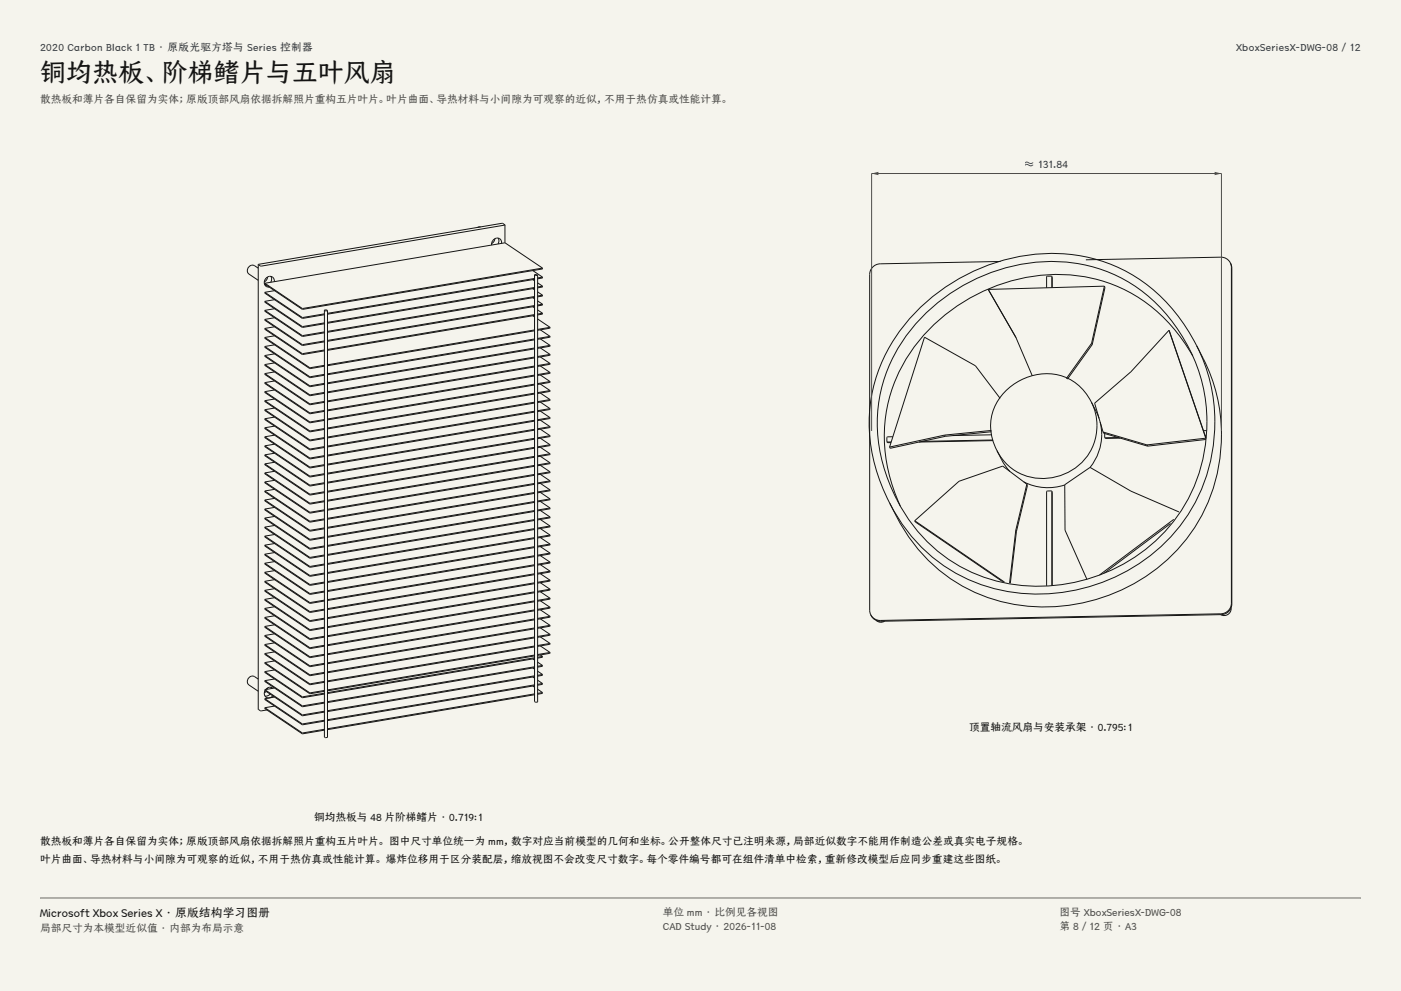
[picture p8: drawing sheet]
<svg xmlns="http://www.w3.org/2000/svg" width="420mm" height="297mm" viewBox="0 0 420 297" stroke-linecap="round" stroke-linejoin="round" font-family="sans-serif">
<g fill="#f5f4ed">
<path d="M0 0h420v297h-420z"/>
<path d="M12 12h396v275h-396z"/>
</g>
<g fill="none" stroke="#141413" stroke-width=".3">
<path d="M77.4 79.3h.1M77.4 79.3v133.3M144.1 68l-.9 .2M148.3 71.5l-.1 .7-.8 .8M149.4 71.4l.2 .6-.3 1.1M150.4 72.9a1.45 1.45 0 0 0-1.3-1.6 1.45 1.45 0 0 0-1.6 1.2l-.1 .9M151.4 67.4l-.9-.5-73.1 12.4M151.4 67.4h.1M151.4 67.4l-73.1 12.4-.9-.5M151.4 67.4v5.4M151.4 72.8l-71.9 12.1M151.4 72.8l11.2 7.5"/>
<path d="M300 78.4l-36.1 .7a3.2 3.2 0 0 0-3.2 3.1v100.7l.4 1.4M325.5 77.9l40.5-.8 1.7 .4 1.1 1.2M368.8 78.7l.4 1.4v100.7a3.2 3.2 0 0 1-3.2 3.2l-102.1 1.9-1.7-.4-1.1-1.2M368.8 78.7l.5 1.7v100.6a3.2 3.2 0 0 1-3.2 3.2l-102.1 2-1.7-.4-.8-.8-.4-.7M77.4 80.4l-1.1-.8a1.53 1.53 0 0 0-1.9 .6 1.53 1.53 0 0 0 .2 1.9l2.8 1.9M79.4 98.4l11.2 7.6 6.7-1.1M79.4 95.7l11.2 7.6 6.7-1.1M79.4 93.3h.1M79.4 90.6h.1M79.4 87.9l11.2 7.5 6.7-1.1M79.4 84.9v.3M79.4 87.6v.3"/>
<path d="M79.4 90.3v.3M79.4 93v.3M79.4 95.7v.3M79.4 98.4v.3M79.4 98.7h.1M79.4 98.7l11.2 7.5 6.7-1.1M79.4 96h.1M79.4 96l11.2 7.5 6.7-1.1M79.4 93l11.2 7.6 6.7-1.1M79.4 93.3l11.2 7.5 6.7-1.1M79.4 90.3l11.2 7.6 6.7-1.1M79.4 90.6l11.2 7.5 6.7-1.1"/>
<path d="M79.4 87.6l11.2 7.6 6.7-1.1M79.4 87.9h.1M79.4 85.1v.1M79.4 85.5h.5M79.5 98.4h-.1M79.5 95.7h-.1M79.5 93h-.1M79.5 90.3h-.1M79.5 87.6h-.1M79.5 84.9h-.1M80.2 83l-.4 1-.6 .5M81.2 82.8l.2 .7-.2 1.1"/>
<path d="M82.2 84.4a1.43 1.43 0 0 0-1.1-1.6 1.43 1.43 0 0 0-1.7 1.1 1.38 1.38 0 0 0 0 1.5 1.38 1.38 0 0 0 1.3 .6M82.3 97.9l-2.8 .5M82.3 95.2l-2.8 .5M82.3 92.5l-2.8 .5M82.3 89.8l-2.8 .5M82.3 87.1l-2.8 .5M97.3 93l.5-.1 .4 .2M97.3 93h.1M97.3 93v127.9M97.3 93l.3 .2 .6-.1M98.2 93.1h.1M98.2 93.1v127.9"/>
<path d="M159.7 94.6l.5 .4M159.7 91.9l.5 .4M159.7 89.2l.5 .4M159.7 86.5l.5 .4M159.7 83.8l.5 .3M159.7 81.1l2.9 1.9M160.2 82.4l.6-.1 .4 .2M160.2 82.4h.1M160.2 82.4v127.8M160.2 98.9l-62 10.4M160.2 99.1l-62 10.5M160.2 94.3l-62 10.4"/>
<path d="M160.2 94.5l-62 10.5M160.2 91.6l-62 10.4M160.2 91.8l-62 10.5M160.2 88.9l-62 10.4M160.2 89.1l-62 10.5M160.2 86.2l-62 10.4M160.2 86.4l-62 10.5M160.2 83.5l-62 10.4M160.2 83.7l-62 10.5M160.3 82.4l.3 .2 .6-.1M161.2 82.5v127.9M161.2 95.6l3.6 2.5"/>
<path d="M161.2 92.9l1.4 1M161.2 90.2l1.4 .9M161.2 87.5l1.4 .9M161.2 84.8l1.4 .9M162 98.8l2.8 2M162.6 93.9h.1M162.6 94.1h.1M162.6 91.1v.1M162.6 91.4h.1M162.6 88.4v.1M162.6 88.7h.1M162.6 85.7h.1"/>
<path d="M162.6 86h.1M162.6 83h.1M162.6 83.3h.1M162.6 80.3h.1M162.6 80.6h.1M162.6 93.9l-1.4 .2M162.6 94.1l-1.4 .3M162.6 91.2l-1.4 .2M162.6 91.4l-1.4 .3M162.6 88.5l-1.4 .2M162.6 88.7l-1.4 .3M162.6 85.7l-1.4 .3"/>
<path d="M162.6 86l-1.4 .3M162.6 83l-1.4 .3M162.6 83.3l-1.4 .3M162.6 80.3l-71.9 12.2-11.3-7.6M162.6 80.6l-71.9 12.1-11.3-7.5M162.6 80.3v.3M162.6 83v.3M162.6 85.7v.3M162.6 88.5v.2M162.6 91.2v.2M162.6 93.9v.2M164.8 98.1h.1"/>
<path d="M164.8 98.3h.1M164.9 98.1l-3.7 .6M164.9 98.3l-3.7 .7M164.9 98.1v.2M276.1 95.4a54.9 54.9 0 0 1 44.4-16.8 44.3 44.3 0 0 1 32.2 19.5l3.9 6.6a48.7 48.7 0 0 1-32.6 69.4 47.6 47.6 0 0 1-52-19.1 48.8 48.8 0 0 1-7.8-38.6 46.8 46.8 0 0 1 11.9-21zM296.3 86.7l.2 .4M296.3 86.7l8.3 14.5M315.3 82.9h-1.5v3.3M315.3 82.9v3.3M315.3 82.9l.1 3.3M331.1 85.8l.2 .3-3.9 17.2M331.1 85.8l-3.9 17.1"/>
<path d="M331.1 85.8l-34.8 .9M350.4 99l11.2 32.3M350.4 99l11.1 32.3M350.4 99l-11.4 12.4-10.8 9.4 2.5 8.7M79.4 114.9h.1M79.4 112.2l13.5 9.1 4.4-.7M79.4 109.5l13.5 9.1 4.4-.7M79.4 106.6h.1M79.4 103.9h.1M79.4 101.1v.1M79.4 101.1v.3M79.4 103.9v.2"/>
<path d="M79.4 106.6v.2M79.4 109.3v.2M79.4 112v.2M79.4 114.7v.2M79.4 117.4v.2M79.4 117.4l13.5 9 4.4-.7M79.4 117.6h.1M79.4 117.7l13.5 9 4.4-.7M79.4 114.7l13.5 9 4.4-.7M79.4 114.9l13.5 9.1 4.4-.7M79.4 112l13.5 9 4.4-.7M79.4 112.2h.1"/>
<path d="M79.4 109.3l13.5 9 4.4-.7M79.4 109.5h.1M79.4 106.6l13.5 9 4.4-.7M79.4 106.8h.1M79.4 106.8l13.5 9.1 4.4-.7M79.4 103.9l13.5 9 4.4-.7M79.4 104.1h.1M79.4 104.1l13.5 9.1 4.4-.7M79.4 101.2l13.5 9 4.4-.7M79.4 101.4h.1M79.4 101.4l13.5 9.1 4.4-.8M79.5 117.4h-.1"/>
<path d="M79.5 114.7h-.1M79.5 111.9l-.1 .1M79.5 109.2l-.1 .1M82.3 106.1l-2.9 .5M82.3 103.3l-2.9 .6M82.3 100.6l-2.9 .5M82.3 119.6l-2.8 .5M82.3 116.9l-2.8 .5M82.3 114.2l-2.8 .5M82.3 111.5l-2.8 .4M82.3 108.8l-2.8 .4M160.2 117.8l-62 10.5"/>
<path d="M160.2 118.1l-62 10.4M160.2 115.1l-62 10.5M160.2 115.4l-62 10.4M160.2 112.4l-62 10.5M160.2 112.7l-62 10.4M160.2 109.7l-62 10.5M160.2 110l-62 10.4M160.2 107l-62 10.5M160.2 107.3l-62 10.4M160.2 104.3l-62 10.4M160.2 104.6l-62 10.4M160.2 101.6l-62 10.4"/>
<path d="M160.2 101.8l-62 10.5M162 115.1l2.9 1.9M162 117.8l2.8 1.9M162 112.4l2.8 1.9M162 109.7l2.8 1.9M162 107l2.8 1.9M162 104.3l2.8 1.9M162 101.6l2.8 1.9M164.8 119.7h.1M164.8 120h.1M164.8 117.3h.1M164.8 114.3h.1"/>
<path d="M164.8 114.6h.1M164.8 111.6h.1M164.8 111.9h.1M164.8 108.9h.1M164.8 109.2h.1M164.8 106.2h.1M164.8 106.5h.1M164.8 103.5h.1M164.8 103.7l.1 .1M164.8 100.8h.1M164.8 101l.1 .1M164.9 119.7l-3.7 .7"/>
<path d="M164.9 120l-3.7 .6M164.9 117l-3.7 .7M164.9 117.3l-3.7 .6M164.9 114.3l-3.7 .7M164.9 114.6l-3.7 .6M164.9 111.6l-3.7 .7M164.9 111.9l-3.7 .6M164.9 108.9l-3.7 .7M164.9 109.2l-3.7 .6M164.9 106.2l-3.7 .6M164.9 106.5l-3.7 .6M164.9 103.5l-3.7 .6"/>
<path d="M164.9 103.8l-3.7 .6M164.9 100.8l-3.7 .6M164.9 101.1l-3.7 .6M164.9 100.8v.3M164.9 103.5v.3M164.9 106.2v.3M164.9 108.9v.3M164.9 111.6v.3M164.9 114.3v.3M164.9 117v.3M164.9 119.7v.3M299.8 119.4l-7.4-9.8-15.2-8.5-10.5 32.9"/>
<path d="M304.5 101l5 11.6M327.2 102.9l.2 .4M327.2 102.9l-7.5 10.6M327.4 103.3l-7.4 10.3M357.6 106.7a46 46 0 0 0-36-24.2 54.1 54.1 0 0 0-50.4 25.8 44.7 44.7 0 0 0-3.9 36.4l2.6 6.9M358.8 103.7a51 51 0 0 1-34.2 72.7 49.9 49.9 0 0 1-54.6-20l-3.3-5.6M358.8 103.7a48.3 48.3 0 0 0-31.7-26.4 56.4 56.4 0 0 0-52.8 16.5 46.9 46.9 0 0 0-10.8 49.6l3.2 7.4M358.8 103.7a51.4 51.4 0 0 1-8.3 63.5 54 54 0 0 1-61.4 8.8 49 49 0 0 1-20.4-21.3l-2-3.9M79.4 139.3h.1M79.4 136.6l13.5 9 4.4-.7M79.4 133.9l13.5 9 4.4-.7M79.4 130.9h.1"/>
<path d="M79.4 128.2h.1M79.4 125.5h.1M79.4 122.8l13.5 9.1 4.4-.8M79.4 120.1l13.5 9 4.4-.7M79.4 120.1v.2M79.4 122.8v.3M79.4 125.5v.3M79.4 128.2v.3M79.4 130.9v.3M79.4 133.6v.3M79.4 136.3v.3M79.4 139v.3"/>
<path d="M79.4 139.1l13.5 9 4.4-.7M79.4 139.3l13.5 9 4.4-.7M79.4 136.3l13.5 9.1 4.4-.7M79.4 136.6h.1M79.4 133.6l13.5 9.1 4.4-.7M79.4 133.9h.1M79.4 130.9l13.5 9.1 4.4-.7M79.4 131.2h.1M79.4 131.2l13.5 9 4.4-.7M79.4 128.2l13.5 9.1 4.4-.7M79.4 128.5h.1M79.4 128.5l13.5 9 4.4-.7"/>
<path d="M79.4 125.5l13.5 9.1 4.4-.7M79.4 125.7v.1M79.4 125.8l13.5 9 4.4-.7M79.4 123v.1M79.4 123.1l13.5 9 4.4-.7M79.4 120.3h.1M79.4 120.4l13.5 9 4.4-.7M79.5 139h-.1M79.5 136.3h-.1M79.5 133.6h-.1M79.5 122.8h-.1M79.5 120.1h-.1"/>
<path d="M82.3 130.4l-2.9 .5M82.3 127.7l-2.9 .5M82.3 125l-2.9 .5M82.3 138.5l-2.8 .5M82.3 135.8l-2.8 .5M82.3 133.1l-2.8 .5M82.3 122.3l-2.8 .5M160.2 139.5l-62 10.4M160.2 139.7l-62 10.5M160.2 136.8l-62 10.4M160.2 137l-62 10.5M160.2 134.1l-62 10.4"/>
<path d="M160.2 134.3l-62 10.5M160.2 131.4l-62 10.4M160.2 131.6l-62 10.5M160.2 128.7l-62 10.4M160.2 128.9l-62 10.5M160.2 125.9l-62 10.5M160.2 126.2l-62 10.5M160.2 123.2l-62 10.5M160.2 123.5l-62 10.5M160.2 120.5l-62 10.5M160.2 120.8l-62 10.4M162 139.4l2.9 2"/>
<path d="M162 136.7l2.8 2M162 134l2.8 2M162 131.3l2.8 2M162 128.6l2.8 2M162 125.9l2.8 1.9M162 123.2l2.8 1.9M162 120.5l2.8 1.9M164.8 138.7h.1M164.8 138.9h.1M164.8 136h.1M164.8 136.2h.1M164.8 133.3h.1"/>
<path d="M164.8 133.5h.1M164.8 130.6h.1M164.8 130.8h.1M164.8 127.8l.1 .1M164.8 128.1h.1M164.8 125.1l.1 .1M164.8 125.4h.1M164.8 122.4h.1M164.8 122.7h.1M164.9 138.7l-3.7 .6M164.9 138.9l-3.7 .7M164.9 136l-3.7 .6"/>
<path d="M164.9 136.2l-3.7 .7M164.9 133.3l-3.7 .6M164.9 133.5l-3.7 .7M164.9 130.6l-3.7 .6M164.9 130.8l-3.7 .7M164.9 127.9l-3.7 .6M164.9 128.1l-3.7 .7M164.9 125.2l-3.7 .6M164.9 125.4l-3.7 .6M164.9 122.4l-3.7 .7M164.9 122.7l-3.7 .6M164.9 122.4v.3"/>
<path d="M164.9 125.2v.2M164.9 127.9v.2M164.9 130.6v.2M164.9 133.3v.2M164.9 136v.2M164.9 138.7v.2M265.9 132.4l1.3 .1M265.9 132.4l.3 .3 .9-.1M267.7 130.9l-1.8 .1v1.4M283.2 130.4l.2 .4M283.2 130.4l-16.5 3.6M283.4 130.8l-16.5 3.6-.2-.4"/>
<path d="M297.2 129l-14 1.4M297.2 129.4l-13.8 1.4M297.4 130.3l-11.7 .2M297.7 131.9l-21.3 .4M297.7 132l-22.2 .5M298.9 135l2 3.9 1.8 2.4M327.2 120.5a15.8 15.8 0 0 1-14.9 22.9 15 15 0 0 1-13.4-8.4M327.2 120.5a15.1 15.1 0 0 0-21.3-6.5 15.1 15.1 0 0 0-7 21M327.2 120.5l2.3 4.9M329.8 126.5a15.6 15.6 0 0 1-3 13.6M330.7 129.5l.2 .3 13.1 3.9M330.7 129.5l13.1 3.8"/>
<path d="M331.2 129.9v1.2M331.2 131.1h4.1M331.2 131.1l.3 .3 4.3-.1M343.8 133.3l.2 .4M361.5 131.3v.1M361.5 131.3l-17.7 2M361.5 131.7l-17.5 2M361.6 130.8h-.2M361.6 130.6h-.3M361.7 129.1h-.9M79.4 158.2l13.5 9.1 4.4-.7M79.4 155.3h.1"/>
<path d="M79.4 152.6h.1M79.4 149.9h.1M79.4 147.2l13.5 9 4.4-.7M79.4 144.5l13.5 9 4.4-.7M79.4 141.7v.3M79.4 144.5v.2M79.4 147.2v.2M79.4 149.9v.2M79.4 152.6v.2M79.4 155.3v.2M79.4 158v.2M79.4 158l13.5 9 4.4-.7"/>
<path d="M79.4 158.2h.1M79.4 155.3l13.5 9 4.4-.7M79.4 155.5h.1M79.4 155.5l13.5 9.1 4.4-.7M79.4 152.6l13.5 9 4.4-.7M79.4 152.8h.1M79.4 152.8l13.5 9.1 4.4-.7M79.4 149.9l13.5 9 4.4-.7M79.4 150.1h.1M79.4 150.1l13.5 9.1 4.4-.7M79.4 147.4h.1M79.4 147.4l13.5 9.1 4.4-.7"/>
<path d="M79.4 144.7h.1M79.4 144.7l13.5 9.1 4.4-.7M79.4 141.8l13.5 9 4.4-.7M79.4 142h.1M79.4 142l13.5 9.1 4.4-.8M79.5 158h-.1M79.5 147.1l-.1 .1M79.5 144.4l-.1 .1M79.5 141.7h-.1M82.3 154.8l-2.9 .5M82.3 152.1l-2.9 .5M82.3 149.4l-2.9 .5"/>
<path d="M82.3 157.5l-2.8 .5M82.3 146.7l-2.8 .4M82.3 143.9l-2.8 .5M82.3 141.2l-2.8 .5M160.2 158.4l-62 10.5M160.2 158.7l-62 10.4M160.2 155.7l-62 10.5M160.2 156l-62 10.4M160.2 153l-62 10.5M160.2 153.3l-62 10.4M160.2 150.3l-62 10.5M160.2 150.6l-62 10.4"/>
<path d="M160.2 147.6l-62 10.5M160.2 147.9l-62 10.4M160.2 144.9l-62 10.4M160.2 145.2l-62 10.4M160.2 142.2l-62 10.4M160.2 142.4l-62 10.5M162 158.4l2.8 1.9M162 155.7l2.8 1.9M162 153l2.8 1.9M162 150.3l2.8 1.9M162 147.6l2.8 1.9M162 144.9l2.8 1.9"/>
<path d="M162 142.2l2.8 1.9M164.8 157.6h.1M164.8 157.9h.1M164.8 154.9h.1M164.8 155.2h.1M164.8 152.2h.1M164.8 152.5h.1M164.8 149.5h.1M164.8 149.8h.1M164.8 146.8h.1M164.8 147.1h.1M164.8 144.1h.1"/>
<path d="M164.8 144.3l.1 .1M164.8 141.6l.1 .1M164.9 157.6l-3.7 .7M164.9 157.9l-3.7 .6M164.9 154.9l-3.7 .7M164.9 155.2l-3.7 .6M164.9 152.2l-3.7 .7M164.9 152.5l-3.7 .6M164.9 149.5l-3.7 .7M164.9 149.8l-3.7 .6M164.9 146.8l-3.7 .6M164.9 147.1l-3.7 .6"/>
<path d="M164.9 144.1l-3.7 .6M164.9 144.4l-3.7 .6M164.9 141.4l-3.7 .6M164.9 141.7l-3.7 .6M164.9 141.4v.3M164.9 144.1v.3M164.9 146.8v.3M164.9 149.5v.3M164.9 152.2v.3M164.9 154.9v.3M164.9 157.6v.3M274.2 156.1l.2 .3 26.2 17.9"/>
<path d="M274.2 156.1l26.9 18.4M304.5 158.9l.2 .4M304.5 158.9l-1.9 15.9M304.7 159.3l-1.8 15.5M306.9 144.4a16 16 0 0 0 12.3 .9M307.8 145.1l-7.2-5.4-13.1 4.5-13.3 11.9M307.8 145.1l.2 .4-3.3 13.8M307.8 145.1l-3.3 13.8M315.3 147.3l-1.3-.2-.2 .3v28.2M315.3 147.3v28.2M315.3 147.3l.1 28.2M326.8 140.1l-7.6 5.2 .1 13.6 6.5 14.7"/>
<path d="M326.8 140.1l12.2 7.1 14.5 6.2M350.9 156.9l-19.8 14.8M351.9 155.7l-22.3 16.6M79.4 176.9h.1M79.4 174.2h.1M79.4 171.5h.1M79.4 168.8l13.5 9.1 4.4-.7M79.4 163.7h.1M79.4 160.9l13.5 9.1 4.4-.7M79.4 160.7v.2M79.4 163.4v.3M79.4 166.1v.3"/>
<path d="M79.4 168.8v.3M79.4 171.5v.3M79.4 174.2v.3M79.4 176.9v.3M79.4 179.6v.3M79.4 179.6l13.5 9.1 4.4-.7M79.4 179.9h.1M79.4 179.9l13.5 9 4.4-.7M79.4 176.9l13.5 9.1 4.4-.7M79.4 177.2h.1M79.4 177.2l13.5 9 4.4-.7M79.4 174.2l13.5 9.1 4.4-.7"/>
<path d="M79.4 174.5h.1M79.4 174.5l13.5 9 4.4-.7M79.4 171.5l13.5 9.1 4.4-.7M79.4 171.8h.1M79.4 171.8l13.5 9 4.4-.7M79.4 169.1h.1M79.4 169.1l13.5 9 4.4-.7M79.4 166.1l13.5 9.1 4.4-.7M79.4 166.3v.1M79.4 166.4l13.5 9 4.4-.7M79.4 163.4l13.5 9.1 4.4-.8M79.4 163.6v.1"/>
<path d="M79.4 163.7l13.5 9 4.4-.7M79.4 160.7l13.5 9 4.4-.7M79.4 160.9h.1M79.5 179.6h-.1M79.5 168.8h-.1M79.5 166.1h-.1M79.5 163.4h-.1M79.5 160.7h-.1M82.3 176.4l-2.9 .5M82.3 173.7l-2.9 .5M82.3 171l-2.9 .5M82.3 179.1l-2.8 .5"/>
<path d="M82.3 168.3l-2.8 .5M82.3 165.6l-2.8 .5M82.3 162.9l-2.8 .5M82.3 160.2l-2.8 .5M160.2 177.4l-62 10.4M160.2 177.6l-62 10.5M160.2 174.7l-62 10.4M160.2 174.9l-62 10.5M160.2 172l-62 10.4M160.2 172.2l-62 10.5M160.2 169.3l-62 10.4M160.2 169.5l-62 10.5"/>
<path d="M160.2 166.5l-62 10.5M160.2 166.8l-62 10.5M160.2 163.8l-62 10.5M160.2 164.1l-62 10.5M160.2 161.1l-62 10.5M160.2 161.4l-62 10.4M162 163.8l2.9 2M162 161.1l2.9 1.9M162 177.3l2.8 2M162 174.6l2.8 2M162 171.9l2.8 2M162 169.2l2.8 2"/>
<path d="M162 166.5l2.8 1.9M164.8 179.3h.1M164.8 179.5h.1M164.8 176.6h.1M164.8 176.8h.1M164.8 173.9h.1M164.8 174.1h.1M164.8 171.2h.1M164.8 171.4h.1M164.8 168.4l.1 .1M164.8 168.7h.1M164.8 166h.1"/>
<path d="M164.8 163.3h.1M164.8 160.3h.1M164.8 160.6h.1M164.9 179.3l-3.7 .6M164.9 179.5l-3.7 .7M164.9 176.6l-3.7 .6M164.9 176.8l-3.7 .7M164.9 173.9l-3.7 .6M164.9 174.1l-3.7 .7M164.9 171.2l-3.7 .6M164.9 171.4l-3.7 .7M164.9 168.5l-3.7 .6"/>
<path d="M164.9 168.7l-3.7 .7M164.9 165.8l-3.7 .6M164.9 166l-3.7 .6M164.9 163l-3.7 .7M164.9 163.3l-3.7 .6M164.9 160.3l-3.7 .7M164.9 160.6l-3.7 .6M164.9 160.3v.3M164.9 163v.3M164.9 165.8v.2M164.9 168.5v.2M164.9 171.2v.2"/>
<path d="M164.9 173.9v.2M164.9 176.6v.2M164.9 179.3v.2M79.4 198.6h.1M79.4 195.9h.1M79.4 193.2l13.5 9 4.4-.7M79.4 188h.1M79.4 185.3h.1M79.4 182.6l13.5 9.1 4.4-.8M79.4 182.3v.3M79.4 185v.3M79.4 187.8v.2"/>
<path d="M79.4 190.5v.2M79.4 193.2v.2M79.4 195.9v.2M79.4 198.6v.2M79.4 198.6l13.5 9 4.4-.7M79.4 198.8h.1M79.4 198.9l13.5 9 4.4-.7M79.4 195.9l13.5 9 4.4-.7M79.4 196.1h.1M79.4 196.1l13.5 9.1 4.4-.7M79.4 193.4h.1M79.4 193.4l13.5 9.1 4.4-.7"/>
<path d="M79.4 190.5l13.5 9 4.4-.7M79.4 190.7h.1M79.4 190.7l13.5 9.1 4.4-.7M79.4 187.8l13.5 9 4.4-.7M79.4 188l13.5 9.1 4.4-.7M79.4 185.1l13.5 9 4.4-.7M79.4 185.3l13.5 9.1 4.4-.7M79.4 182.4l13.5 9 4.4-.7M79.4 182.6h.1M79.5 193.1l-.1 .1M79.5 190.4l-.1 .1M79.5 187.7l-.1 .1"/>
<path d="M79.5 185h-.1M79.5 182.3h-.1M82.3 198.1l-2.9 .5M82.3 195.4l-2.9 .5M82.3 192.7l-2.8 .4M82.3 190l-2.8 .4M82.3 187.3l-2.8 .4M82.3 184.5l-2.8 .5M82.3 181.8l-2.8 .5M159.7 197.5l.5 .3M160.2 199.8l-62 10.5M160.2 197.1l-62 10.5"/>
<path d="M160.2 197.4l-62 10.4M160.2 196.3l-62 10.5M160.2 196.6l-62 10.4M160.2 193.6l-62 10.5M160.2 193.9l-62 10.4M160.2 190.9l-62 10.5M160.2 191.2l-62 10.4M160.2 188.2l-62 10.5M160.2 188.5l-62 10.4M160.2 185.5l-62 10.4M160.2 185.8l-62 10.4M160.2 182.8l-62 10.4"/>
<path d="M160.2 183l-62 10.5M160.2 180.1l-62 10.4M160.2 180.3l-62 10.5M161.2 198.4l1.4 1M162 188.2l2.9 1.9M162 185.5l2.9 1.9M162 196.3l.6 .4M162 193.6l2.8 1.9M162 190.9l2.8 1.9M162 182.8l2.8 1.9M162 180l2.8 2M162.6 199.4h.1"/>
<path d="M162.6 199.7h.1M162.6 196.7h.1M162.6 197h.1M162.6 199.4l-1.4 .3M162.6 199.7l-1.4 .2M162.6 196.7l-1.4 .3M162.6 197l-1.4 .2M162.6 196.7v.3M162.6 199.4v.3M164.8 195.5h.1M164.8 195.8h.1M164.8 192.8h.1"/>
<path d="M164.8 193.1h.1M164.8 190.4h.1M164.8 187.6l.1 .1M164.8 184.7h.1M164.8 184.9l.1 .1M164.8 182h.1M164.8 182.2h.1M164.9 195.5l-3.7 .7M164.9 195.8l-3.7 .6M164.9 192.8l-3.7 .7M164.9 193.1l-3.7 .6M164.9 190.1l-3.7 .7"/>
<path d="M164.9 190.4l-3.7 .6M164.9 187.4l-3.7 .6M164.9 187.7l-3.7 .6M164.9 184.7l-3.7 .6M164.9 185l-3.7 .6M164.9 182l-3.7 .6M164.9 182.2l-3.7 .7M164.9 182v.2M164.9 184.7v.3M164.9 187.4v.3M164.9 190.1v.3M164.9 192.8v.3"/>
<path d="M164.9 195.5v.3M262.7 185.9l1.2 .6 1.3-.3M369.1 182.2a2.08 2.08 0 0 1-1 1.9 2.08 2.08 0 0 1-2.2 .1M77.4 212.6l.8 .5 1.8-.3M77.4 203.5l-1.1-.7a1.53 1.53 0 0 0-1.9 .5 1.53 1.53 0 0 0 .2 2l2.8 1.9M77.4 212.5v.1M79.4 212.4h.1M79.4 209.7h.1M79.4 207h.1M79.4 201.3h.1M79.4 201.3v.2M79.4 204v.3"/>
<path d="M79.4 206.7v.3M79.4 209.4v.3M79.4 212.1v.3M79.4 212.1l11.2 7.6 6.7-1.1M79.4 212.4l11.2 7.5 6.7-1.1M79.4 209.4l11.2 7.5 6.7-1M79.4 209.7l11.2 7.5 6.7-1.1M79.4 206.7l11.2 7.5 6.7-1M79.4 206.9v.1M79.4 207l11.2 7.5 6.7-1.1M79.4 204l11.2 7.5 6.7-1.1M79.4 204.2v.1"/>
<path d="M79.4 204.3l11.2 7.5 6.7-1.1M79.4 201.3l11.2 7.5 6.7-1.1M79.4 201.5h.1M79.4 201.6l11.2 7.5 6.7-1.1M79.4 207a1.41 1.41 0 0 0 .4 2 1.41 1.41 0 0 0 2-.5M79.5 212.1h-.1M79.5 209.4h-.1M79.5 206.7h-.1M79.5 204h-.1M79.8 207.2l-.6 .4M80.2 206.2l-.1 .4M81 208l-.6 .5-1 .1"/>
<path d="M81.2 206l.2 .4M81.8 206.3a1.47 1.47 0 0 0-2.2 .3M82.3 200.8l-2.9 .5M82.3 211.6l-2.8 .5M82.3 208.9l-2.8 .5M82.3 206.2l-2.8 .5M82.3 203.5l-2.8 .5M159.7 205.6l.5 .3M159.7 202.9l.5 .3M159.7 200.2l.5 .3M160.2 210.2l.4 .3 .6-.1M160.2 208l-62 10.4"/>
<path d="M160.2 208.2l-62 10.5M160.2 205.3l-62 10.4M160.2 205.5l-62 10.5M160.2 202.5l-62 10.5M160.2 202.8l-62 10.5M160.2 200.1l-62 10.4M160.3 210.2h-.1M161.2 210.3v.1M161.2 206.6l1.4 .9M161.2 203.9l1.4 .9M161.2 201.2l1.4 .9M162.6 207.5h.1"/>
<path d="M162.6 207.8h.1M162.6 204.8h.1M162.6 205.1h.1M162.6 202.1h.1M162.6 202.4h.1M162.6 207.5l-1.4 .3M162.6 207.8l-1.4 .3M162.6 204.8l-1.4 .3M162.6 205.1l-1.4 .3M162.6 202.1l-1.4 .3M162.6 202.4l-1.4 .2M162.6 202.1v.3"/>
<path d="M162.6 204.8v.3M162.6 207.5v.3M97.3 220.8v.1M97.3 220.9l.3 .2 .6-.1M98.2 220.9v.1"/>
</g>
<path d="M261.3 129.2v-77.2h104.9v77.2" fill="none" stroke="#504e49" stroke-width=".3"/>
<g fill="#504e49">
<path d="M261.3 52l2-.5v1z"/>
<path d="M364.1 51.5l2.1 .5-2.1 .5z"/>
</g>
<path d="M12 269.3h396zM12 269h396v.3h-396z" fill-rule="evenodd" fill="#504e49"/>
<text font-size="7.8" fill="#141413" x="12" y="24.7">铜均热板、阶梯鳍片与五叶风扇</text>
<text font-size="3.5" fill="#141413" x="12" y="274.9">Microsoft Xbox Series X · 原版结构学习图册</text>
<g font-size="3.2" fill="#1b365d">
<text x="12" y="15.3">2020 Carbon Black 1 TB · 原版光驱方塔与 Series 控制器</text>
<text x="370.6" y="15.3">XboxSeriesX-DWG-08 / 12</text>
<text x="307.3" y="50.4">≈ 131.84</text>
</g>
<g font-size="3.2" fill="#504e49">
<text x="12" y="30.9">散热板和薄片各自保留为实体；原版顶部风扇依据拆解照片重构五片叶片。叶片曲面、导热材料与小间隙为可观察的近似，不用于热仿真或性能计算。</text>
<text x="198.7" y="274.5">单位 mm · 比例见各视图</text>
<text x="317.6" y="274.5">图号 XboxSeriesX-DWG-08</text>
<text x="12" y="279.3">局部尺寸为本模型近似值 · 内部为布局示意</text>
<text x="198.7" y="278.8">CAD Study · 2026-11-08</text>
<text x="317.6" y="278.8">第 8 / 12 页 · A3</text>
</g>
<g font-size="3.2" fill="#141413">
<text x="290.5" y="219">顶置轴流风扇与安装承架 · 0.795:1</text>
<text x="94.2" y="246">铜均热板与 48 片阶梯鳍片 · 0.719:1</text>
<text x="12" y="253.3">散热板和薄片各自保留为实体；原版顶部风扇依据拆解照片重构五片叶片。 图中尺寸单位统一为 mm，数字对应当前模型的几何和坐标。公开整体尺寸已注明来源，局部近似数字不能用作制造公差或真实电子规格。</text>
<text x="12" y="258.6">叶片曲面、导热材料与小间隙为可观察的近似，不用于热仿真或性能计算。 爆炸位移用于区分装配层，缩放视图不会改变尺寸数字。每个零件编号都可在组件清单中检索，重新修改模型后应同步重建这些图纸。</text>
</g>
</svg>
